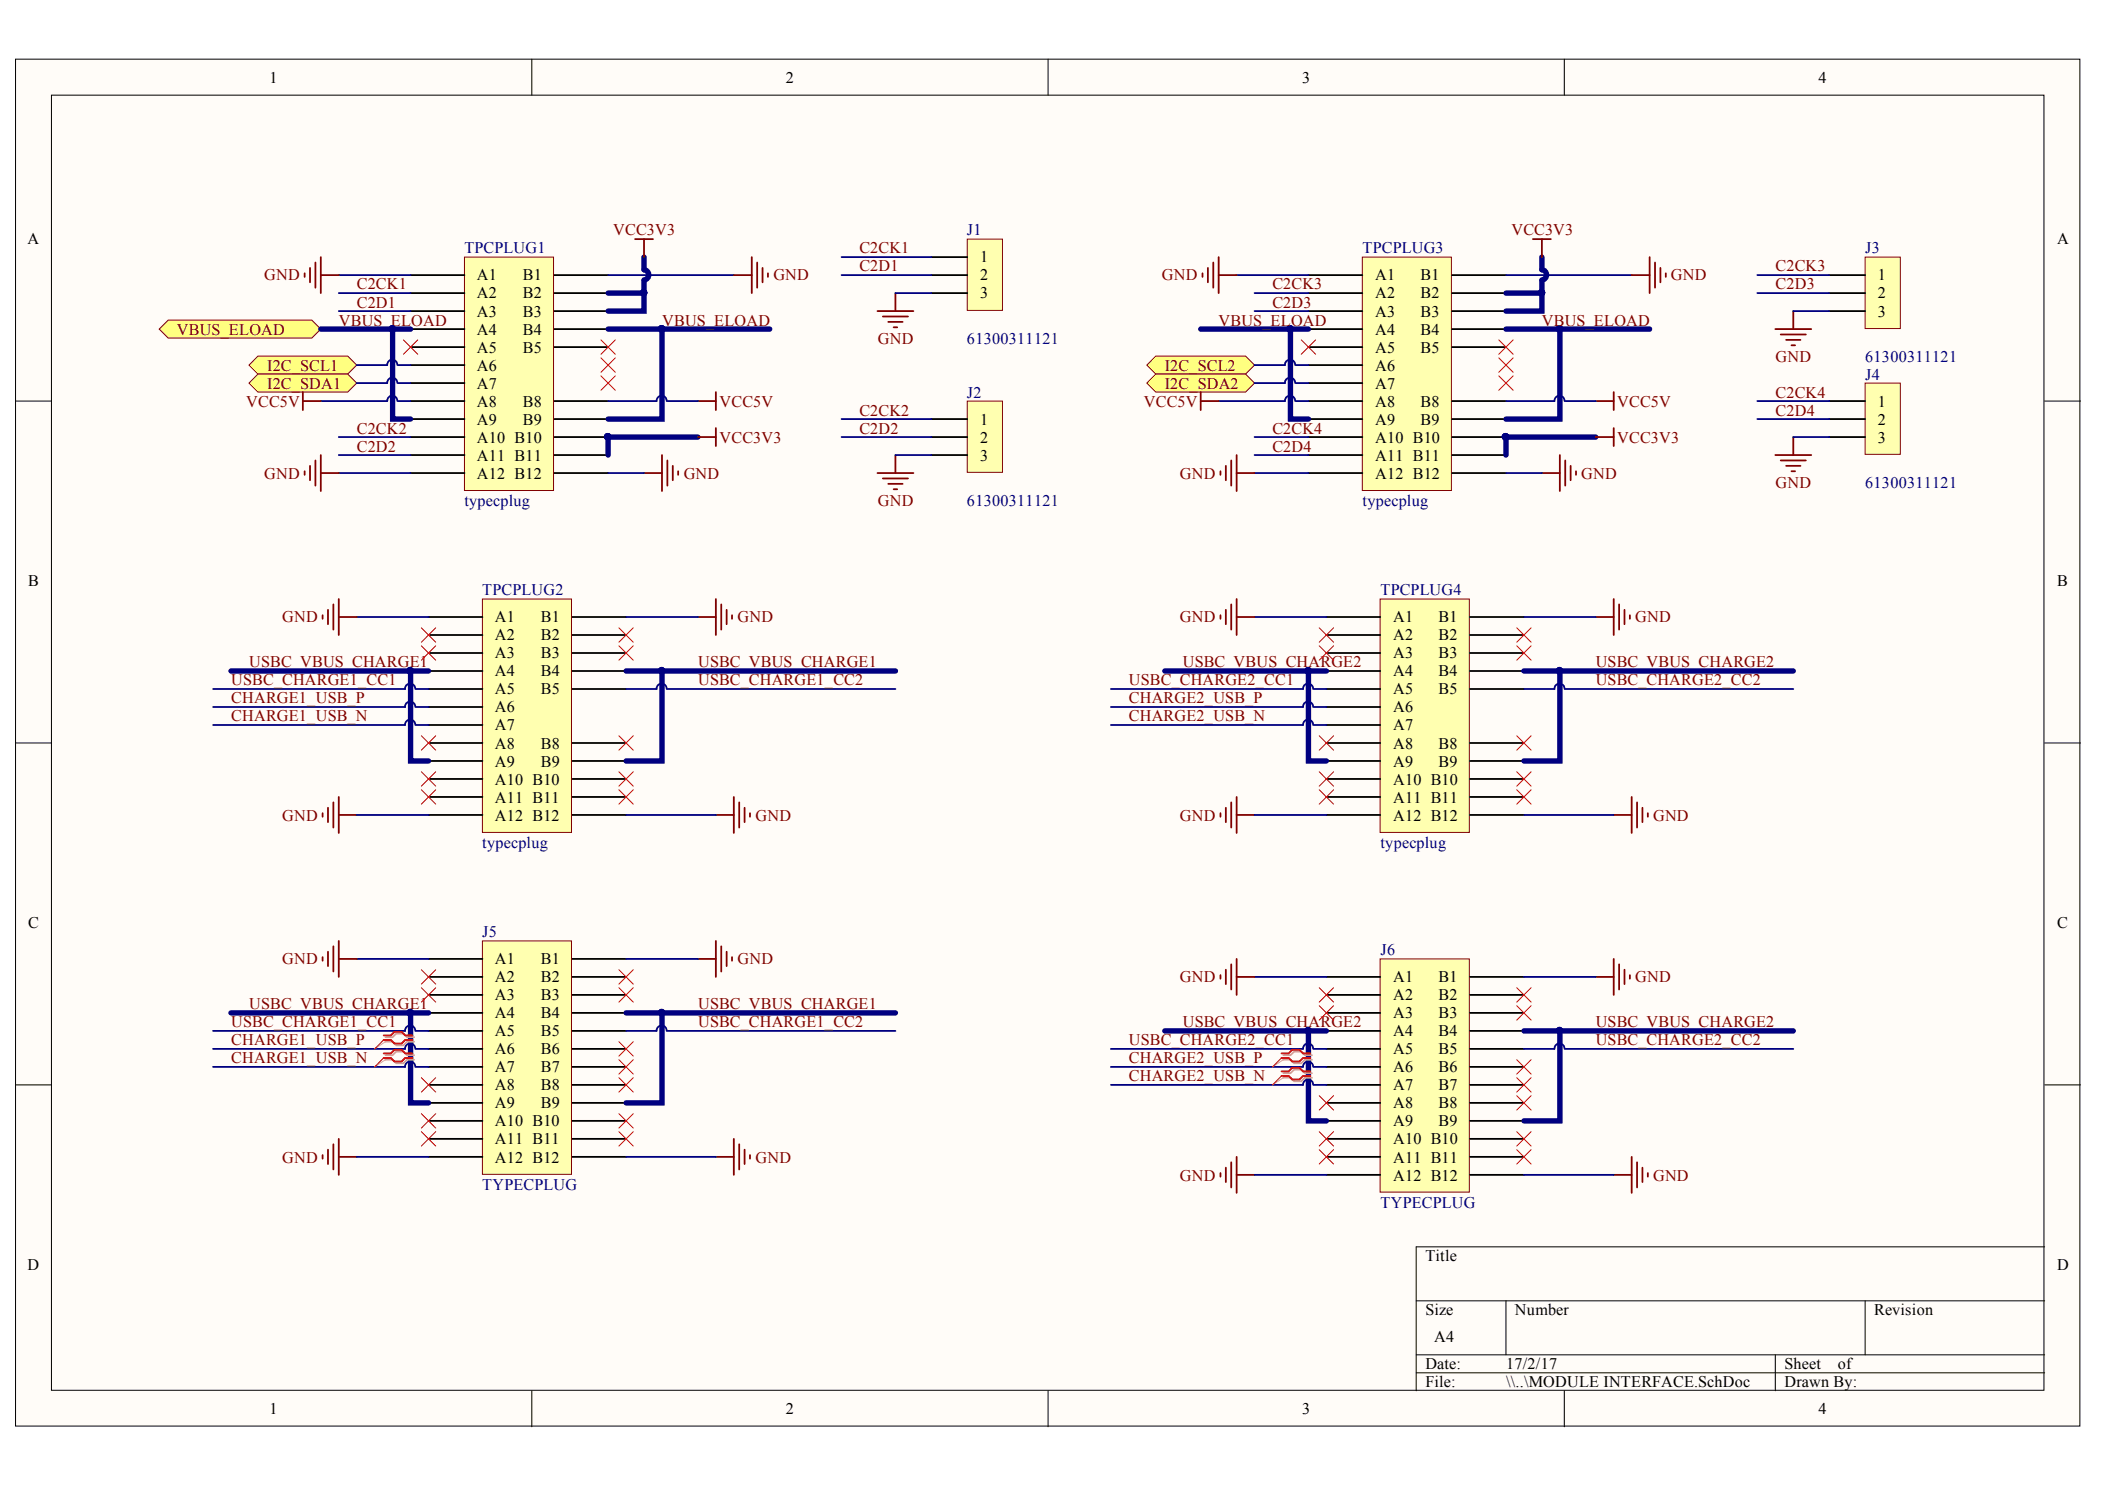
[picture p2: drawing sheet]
<svg xmlns="http://www.w3.org/2000/svg" width="297mm" height="210mm" viewBox="0 0 297 210" stroke-linecap="round" stroke-linejoin="round" font-family="sans-serif">
<g fill="#fffcf8" stroke="#000" stroke-width=".14">
<path d="M2.2 8.3h291.3v192.9h-291.3z"/>
<path d="M7.3 13.4h281.1v182.7h-281.1z"/>
</g>
<g fill="none" stroke="#000" stroke-width=".14">
<path d="M75 8.3v5.1M147.9 8.3v5.1M220.7 8.3v5.1M2.2 56.6h5.1M288.5 56.6h5.1M2.2 104.8h5.1M288.5 104.8h5.1M2.2 153h5.1M288.5 153h5.1M288.5 175.9h-88.7v20.3M75 196.2v5.1M147.9 196.2v5.1"/>
<path d="M199.8 183.5h88.7M199.8 191.1h88.7M199.8 193.7h88.7M212.5 183.5v7.6M220.7 196.2v5.1M250.5 191.1v5.1M263.2 183.5v7.6"/>
</g>
<path d="M65.5 36.3h12.6v32.9h-12.6z" fill="#ffffb0" stroke="#800000" stroke-width=".14"/>
<g fill="none" stroke="#000" stroke-width=".25">
<path d="M57.9 38.8h7.6M78.2 38.8h7.6M57.9 41.3h7.6M57.9 43.9h7.6M57.9 46.4h7.6M57.9 49h7.6M57.9 51.5h7.6M57.9 54h7.6M57.9 56.6h7.6M57.9 59.1h7.6M78.2 41.3h7.6M78.2 43.9h7.6"/>
<path d="M78.2 46.4h7.6M78.2 49h7.6M78.2 56.6h7.6M78.2 59.1h7.6M57.9 61.7h7.6M57.9 64.2h7.6M57.9 66.7h7.6M78.2 61.7h7.6M78.2 64.2h7.6M78.2 66.7h7.6"/>
</g>
<circle cx="85.8" cy="61.6" r=".46" fill="#000080" stroke="#000080" stroke-width=".14"/>
<path d="M68.1 84.5h12.5v32.9h-12.5z" fill="#ffffb0" stroke="#800000" stroke-width=".14"/>
<g fill="none" stroke="#000" stroke-width=".25">
<path d="M60.5 87h7.6M60.5 89.6h7.6M60.5 92.1h7.6M60.5 94.7h7.6M60.5 97.2h7.6M60.5 99.7h7.6M80.7 87h7.6M80.7 89.6h7.6M80.7 92.1h7.6M80.7 94.7h7.6M80.7 97.2h7.6M60.5 102.3h7.6"/>
<path d="M60.5 104.8h7.6M60.5 107.3h7.6M60.5 109.9h7.6M60.5 112.4h7.6M60.5 115h7.6M80.7 104.8h7.6M80.7 107.3h7.6M80.7 109.9h7.6M80.7 112.4h7.6M80.7 115h7.6"/>
</g>
<g fill="none" stroke="#800000" stroke-width=".25">
<path d="M43 38.6v.5M43.7 37.8v2M44.5 37v3.6M45.3 36.3v5M45.3 38.8h2.5M103.6 38.8h2.5M106.1 36.3v5M106.8 37v3.6M107.6 37.8v2M108.4 38.6v.5M43 66.5v.5M43.7 65.7v2"/>
<path d="M44.5 65v3.5M45.3 66.7h2.5M45.3 64.2v5.1M90.9 66.7h2.5M93.4 64.2v5.1M94.2 65v3.5M94.9 65.7v2M95.7 66.5v.5M45.5 86.8v.5M46.3 86v2.1M47 85.3v3.5M47.8 84.5v5.1"/>
<path d="M47.8 87h2.5M98.5 87h2.5M101 84.5v5.1M101.8 85.3v3.5M102.5 86v2.1M103.3 86.8v.5M45.5 114.7v.5M46.3 113.9v2.1M47 113.2v3.5M47.8 112.4v5.1M47.8 115h2.5M101 115h2.6"/>
<path d="M103.6 112.4v5.1M104.3 113.2v3.5M105.1 113.9v2.1M105.8 114.7v.5"/>
</g>
<path d="M55.4 46.4v12.7h2.5M93.4 46.4v12.7h-7.6M57.9 94.7v12.6h2.6M93.4 94.7v12.6h-5.1" fill="none" stroke="#000080" stroke-width=".76"/>
<g fill="#000080" stroke="#000080" stroke-width=".14">
<circle cx="57.9" cy="94.6" r=".47"/>
<circle cx="93.4" cy="94.6" r=".46"/>
<circle cx="93.4" cy="46.4" r=".46"/>
<circle cx="55.3" cy="46.4" r=".46"/>
</g>
<g fill="none" stroke="#f00" stroke-width=".14">
<path d="M59.5 88.6l2 2M59.5 91.1l2 2M61.5 88.6l-2 2M61.5 91.1l-2 2M87.3 91.1l2.1 2M87.3 88.6l2.1 2M89.4 91.1l-2.1 2M89.4 88.6l-2.1 2M59.5 103.8l2 2M59.5 111.4l2 2M59.5 108.9l2 2M61.5 103.8l-2 2"/>
<path d="M61.5 111.4l-2 2M61.5 108.9l-2 2M87.3 111.4l2.1 2M87.3 108.9l2.1 2M87.3 103.8l2.1 2M89.4 111.4l-2.1 2M89.4 108.9l-2.1 2M89.4 103.8l-2.1 2"/>
</g>
<path d="M47.8 38.8h10.1M85.8 38.8h17.8M47.8 66.7h10.1M85.8 66.7h5.1M50.3 87h10.2M88.3 87h10.2M50.3 115h10.2M88.3 115h12.7" fill="none" stroke="#000080" stroke-width=".25"/>
<g fill="#ffff80" stroke="#800000" stroke-width=".14">
<path d="M36.4 50.2h12.7l1.2 1.3-1.2 1.3h-12.7l-1.3-1.3z" fill-rule="evenodd"/>
<path d="M36.4 52.8h12.7l1.2 1.2-1.2 1.3h-12.7l-1.3-1.3z" fill-rule="evenodd"/>
</g>
<g fill="none" stroke="#000080" stroke-width=".25">
<path d="M47.8 41.3h10.1M47.8 43.9h10.1M56.1 51.5a.71 .71 0 0 0-.7-.8 .71 .71 0 0 0-.8 .8h-4.3M56.1 54a.71 .71 0 0 0-.7-.7 .71 .71 0 0 0-.8 .7h-4.3M56.1 56.6a.71 .71 0 0 0-.7-.8 .71 .71 0 0 0-.8 .8h-9.3M56.2 51.5h1.7M56.2 54h1.7M56.2 56.6h1.7M94.1 56.6a.71 .71 0 0 0-.7-.8 .71 .71 0 0 0-.7 .8h-6.9M94.2 56.6h4.3M47.8 61.7h10.1M47.8 64.2h10.1"/>
<path d="M30.1 97.2h27.1M30.1 99.7h27.1M58.6 97.2a.72 .72 0 0 0-.7-.8 .72 .72 0 0 0-.7 .8M58.6 99.7a.72 .72 0 0 0-.7-.7 .72 .72 0 0 0-.7 .7M58.7 97.2h1.8M58.7 99.7h1.8M94.1 97.2a.71 .71 0 0 0-.7-.8 .71 .71 0 0 0-.7 .8h-4.4M94.2 97.2h32.2M30.1 102.3h27.1M58.6 102.3a.72 .72 0 0 0-.7-.8 .72 .72 0 0 0-.7 .8M58.7 102.3h1.8"/>
</g>
<path d="M56.9 47.9l2.1 2.1M59 47.9l-2.1 2.1M84.8 53l2 2.1M84.8 50.5l2 2M84.8 47.9l2 2.1M86.8 53l-2 2.1M86.8 50.5l-2 2M86.8 47.9l-2 2.1" fill="none" stroke="#f00" stroke-width=".14"/>
<path d="M90.9 38a.72 .72 0 0 1 .6 .8 .72 .72 0 0 1-.6 .7M90.9 36.3v1.7M90.9 39.6v1.7M85.8 41.3h5.1v2.6h-5.1M98.5 61.7h-12.7v2.5M88.3 94.7h38.1" fill="none" stroke="#000080" stroke-width=".76"/>
<g fill="#000080" stroke="#000080" stroke-width=".14">
<circle cx="90.8" cy="41.3" r=".46"/>
<circle cx="85.8" cy="61.6" r=".46"/>
<circle cx="93.4" cy="94.6" r=".46"/>
</g>
<path d="M89.6 33.7h2.5M90.9 33.7v2.6M42.7 56.6h2.6M42.7 55.3v2.5M98.5 56.6h2.5M101 55.3v2.5M98.5 61.7h2.5M101 60.4v2.5" fill="none" stroke="#800000" stroke-width=".25"/>
<path d="M192.2 36.3h12.6v32.9h-12.6z" fill="#ffffb0" stroke="#800000" stroke-width=".14"/>
<g fill="none" stroke="#000" stroke-width=".25">
<path d="M184.6 38.8h7.6M204.9 38.8h7.6M184.6 41.3h7.6M184.6 43.9h7.6M184.6 46.4h7.6M184.6 49h7.6M184.6 51.5h7.6M184.6 54h7.6M184.6 56.6h7.6M184.6 59.1h7.6M204.9 41.3h7.6M204.9 43.9h7.6"/>
<path d="M204.9 46.4h7.6M204.9 49h7.6M204.9 56.6h7.6M204.9 59.1h7.6M184.6 61.7h7.6M184.6 64.2h7.6M184.6 66.7h7.6M204.9 61.7h7.6M204.9 64.2h7.6M204.9 66.7h7.6"/>
</g>
<circle cx="212.4" cy="61.6" r=".47" fill="#000080" stroke="#000080" stroke-width=".14"/>
<path d="M194.7 84.5h12.6v32.9h-12.6z" fill="#ffffb0" stroke="#800000" stroke-width=".14"/>
<g fill="none" stroke="#000" stroke-width=".25">
<path d="M187.2 87h7.6M187.2 89.6h7.6M187.2 92.1h7.6M187.2 94.7h7.6M187.2 97.2h7.6M187.2 99.7h7.6M207.4 87h7.6M207.4 89.6h7.6M207.4 92.1h7.6M207.4 94.7h7.6M207.4 97.2h7.6M187.2 102.3h7.6"/>
<path d="M187.2 104.8h7.6M187.2 107.3h7.6M187.2 109.9h7.6M187.2 112.4h7.6M187.2 115h7.6M207.4 104.8h7.6M207.4 107.3h7.6M207.4 109.9h7.6M207.4 112.4h7.6M207.4 115h7.6"/>
</g>
<g fill="none" stroke="#800000" stroke-width=".25">
<path d="M169.7 38.6v.5M170.4 37.8v2M171.2 37v3.6M172 38.8h2.5M172 36.3v5M230.2 38.8h2.6M232.8 36.3v5M233.5 37v3.6M234.3 37.8v2M235.1 38.6v.5M172.2 66.5v.5M173 65.7v2"/>
<path d="M173.7 65v3.5M174.5 66.7h2.5M174.5 64.2v5.1M217.6 66.7h2.5M220.1 64.2v5.1M220.9 65v3.5M221.6 65.7v2M222.4 66.5v.5M172.2 86.8v.5M173 86v2.1M173.7 85.3v3.5M174.5 84.5v5.1"/>
<path d="M174.5 87h2.5M225.2 87h2.5M227.7 84.5v5.1M228.5 85.3v3.5M229.2 86v2.1M230 86.8v.5M172.2 114.7v.5M173 113.9v2.1M173.7 113.2v3.5M174.5 112.4v5.1M174.5 115h2.5M227.7 115h2.5"/>
<path d="M230.2 112.4v5.1M231 113.2v3.5M231.8 113.9v2.1M232.5 114.7v.5"/>
</g>
<path d="M182.1 46.4v12.7h2.5M220.1 46.4v12.7h-7.6M184.6 94.7v12.6h2.6M220.1 94.7v12.6h-5.1" fill="none" stroke="#000080" stroke-width=".76"/>
<g fill="#000080" stroke="#000080" stroke-width=".14">
<circle cx="184.6" cy="94.6" r=".46"/>
<circle cx="220.1" cy="94.6" r=".46"/>
<circle cx="220.1" cy="46.4" r=".46"/>
<circle cx="182" cy="46.4" r=".47"/>
</g>
<g fill="none" stroke="#f00" stroke-width=".14">
<path d="M186.2 88.6l2 2M186.2 91.1l2 2M188.2 88.6l-2 2M188.2 91.1l-2 2M214 91.1l2.1 2M214 88.6l2.1 2M216.1 91.1l-2.1 2M216.1 88.6l-2.1 2M186.2 103.8l2 2M186.2 111.4l2 2M186.2 108.9l2 2M188.2 103.8l-2 2"/>
<path d="M188.2 111.4l-2 2M188.2 108.9l-2 2M214 111.4l2.1 2M214 108.9l2.1 2M214 103.8l2.1 2M216.1 111.4l-2.1 2M216.1 108.9l-2.1 2M216.1 103.8l-2.1 2"/>
</g>
<path d="M174.5 38.8h10.1M212.5 38.8h17.7M177 66.7h7.6M212.5 66.7h5.1M177 87h10.2M215 87h10.2M177 115h10.2M215 115h12.7" fill="none" stroke="#000080" stroke-width=".25"/>
<g fill="#ffff80" stroke="#800000" stroke-width=".14">
<path d="M163.1 50.2h12.7l1.2 1.3-1.2 1.3h-12.7l-1.3-1.3z" fill-rule="evenodd"/>
<path d="M163.1 52.8h12.7l1.2 1.2-1.2 1.3h-12.7l-1.3-1.3z" fill-rule="evenodd"/>
</g>
<g fill="none" stroke="#000080" stroke-width=".25">
<path d="M177 41.3h7.6M177 43.9h7.6M182.8 51.5a.72 .72 0 0 0-.8-.8 .72 .72 0 0 0-.7 .8h-4.3M182.8 54a.72 .72 0 0 0-.8-.7 .72 .72 0 0 0-.7 .7h-4.3M182.8 56.6a.72 .72 0 0 0-.8-.8 .72 .72 0 0 0-.7 .8h-9.3M182.9 51.5h1.7M182.9 54h1.7M182.9 56.6h1.7M220.8 56.6a.71 .71 0 0 0-.7-.8 .71 .71 0 0 0-.7 .8h-6.9M220.9 56.6h4.3M177 61.7h7.6M177 64.2h7.6"/>
<path d="M220.8 97.2a.71 .71 0 0 0-.7-.8 .71 .71 0 0 0-.7 .8h-4.4M220.9 97.2h32.2"/>
</g>
<path d="M183.6 47.9l2 2.1M185.6 47.9l-2 2.1M211.5 53l2 2.1M211.5 50.5l2 2M211.5 47.9l2 2.1M213.5 53l-2 2.1M213.5 50.5l-2 2M213.5 47.9l-2 2.1" fill="none" stroke="#f00" stroke-width=".14"/>
<path d="M217.6 38a.72 .72 0 0 1 .6 .8 .72 .72 0 0 1-.6 .7M217.6 36.3v1.7M217.6 39.6v1.7M212.5 41.3h5.1v2.6h-5.1M225.2 61.7h-12.7v2.5M215 94.7h38.1" fill="none" stroke="#000080" stroke-width=".76"/>
<g fill="#000080" stroke="#000080" stroke-width=".14">
<circle cx="217.5" cy="41.3" r=".46"/>
<circle cx="212.4" cy="61.6" r=".47"/>
<circle cx="220.1" cy="94.6" r=".46"/>
</g>
<path d="M216.3 33.7h2.5M217.6 33.7v2.6M169.4 56.6h2.6M169.4 55.3v2.5M225.2 56.6h2.5M227.7 55.3v2.5M225.2 61.7h2.5M227.7 60.4v2.5" fill="none" stroke="#800000" stroke-width=".25"/>
<path d="M136.5 33.7h5v10.1h-5z" fill="#ffffb0" stroke="#800000" stroke-width=".14"/>
<path d="M131.4 36.3h5.1M131.4 38.8h5.1M131.4 41.3h5.1" fill="none" stroke="#000" stroke-width=".25"/>
<path d="M136.5 56.6h5v10h-5z" fill="#ffffb0" stroke="#800000" stroke-width=".14"/>
<path d="M131.4 59.1h5.1M131.4 61.7h5.1M131.4 64.2h5.1" fill="none" stroke="#000" stroke-width=".25"/>
<path d="M263.2 36.3h5v10h-5z" fill="#ffffb0" stroke="#800000" stroke-width=".14"/>
<path d="M258.1 38.8h5.1M258.1 41.3h5.1M258.1 43.9h5.1" fill="none" stroke="#000" stroke-width=".25"/>
<path d="M263.2 54h5v10.1h-5z" fill="#ffffb0" stroke="#800000" stroke-width=".14"/>
<path d="M258.1 56.6h5.1M258.1 59.1h5.1M258.1 61.7h5.1" fill="none" stroke="#000" stroke-width=".25"/>
<path d="M32.6 94.7h27.9M164.4 94.7h22.8" fill="none" stroke="#000080" stroke-width=".76"/>
<g fill="#000080" stroke="#000080" stroke-width=".14">
<circle cx="57.9" cy="94.6" r=".47"/>
<circle cx="184.6" cy="94.6" r=".46"/>
</g>
<g fill="none" stroke="#800000" stroke-width=".25">
<path d="M123.8 43.9h5.1M124.6 44.6h3.5M125.3 45.4h2.1M126.1 46.2h.5M126.4 41.3v2.6M250.5 46.4h5.1M251.3 47.2h3.5M252 47.9h2.1M252.8 48.7h.5M253.1 43.9v2.5M123.8 66.7h5.1M124.6 67.5h3.5"/>
<path d="M125.3 68.3h2.1M126.1 69h.5M126.4 64.2v2.5M250.5 64.2h5.1M251.3 65h3.5M252 65.7h2.1M252.8 66.5h.5M253.1 61.7v2.5"/>
</g>
<path d="M118.8 36.3h12.6M118.8 38.8h12.6M248 38.8h10.1M118.8 59.1h12.6M126.4 41.3h5M248 41.3h10.1M248 59.1h10.1M248 56.6h10.1M253.1 43.9h5M118.8 61.7h12.6M126.4 64.2h5M253.1 61.7h5" fill="none" stroke="#000080" stroke-width=".25"/>
<path d="M23.7 45.2h20.3l1.3 1.2-1.3 1.3h-20.3l-1.2-1.3z" fill-rule="evenodd" fill="#ffff80" stroke="#800000" stroke-width=".14"/>
<path d="M45.3 46.4h12.6M85.8 46.4h22.8M169.4 46.4h15.2M212.5 46.4h20.3" fill="none" stroke="#000080" stroke-width=".76"/>
<g fill="#000080" stroke="#000080" stroke-width=".14">
<circle cx="55.3" cy="46.4" r=".46"/>
<circle cx="93.4" cy="46.4" r=".46"/>
<circle cx="182" cy="46.4" r=".47"/>
<circle cx="220.1" cy="46.4" r=".46"/>
</g>
<path d="M68.1 132.7h12.5v33h-12.5z" fill="#ffffb0" stroke="#800000" stroke-width=".14"/>
<g fill="none" stroke="#000" stroke-width=".25">
<path d="M60.5 135.3h7.6M60.5 137.8h7.6M80.7 135.3h7.6M80.7 137.8h7.6M60.5 140.3h7.6M60.5 142.9h7.6M60.5 145.4h7.6M60.5 148h7.6M60.5 150.5h7.6M60.5 153h7.6M60.5 155.6h7.6M60.5 158.1h7.6"/>
<path d="M80.7 140.3h7.6M80.7 142.9h7.6M80.7 145.4h7.6M80.7 148h7.6M80.7 150.5h7.6M80.7 153h7.6M80.7 155.6h7.6M80.7 158.1h7.6M60.5 160.7h7.6M60.5 163.2h7.6M80.7 160.7h7.6M80.7 163.2h7.6"/>
</g>
<path d="M194.7 135.3h12.6v32.9h-12.6z" fill="#ffffb0" stroke="#800000" stroke-width=".14"/>
<g fill="none" stroke="#000" stroke-width=".25">
<path d="M187.2 137.8h7.6M207.4 137.8h7.6M187.2 140.3h7.6M187.2 142.9h7.6M187.2 145.4h7.6M187.2 148h7.6M187.2 150.5h7.6M187.2 153h7.6M187.2 155.6h7.6M187.2 158.1h7.6M207.4 140.3h7.6M207.4 142.9h7.6"/>
<path d="M207.4 145.4h7.6M207.4 148h7.6M207.4 150.5h7.6M207.4 153h7.6M207.4 155.6h7.6M207.4 158.1h7.6M187.2 160.7h7.6M187.2 163.2h7.6M187.2 165.7h7.6M207.4 160.7h7.6M207.4 163.2h7.6M207.4 165.7h7.6"/>
</g>
<g fill="none" stroke="#000080" stroke-width=".25">
<path d="M185.3 97.2a.71 .71 0 0 0-.7-.8 .71 .71 0 0 0-.7 .8h-27.1M185.3 99.7a.71 .71 0 0 0-.7-.7 .71 .71 0 0 0-.7 .7h-27.1M185.4 97.2h1.8M185.4 99.7h1.8M185.3 102.3a.71 .71 0 0 0-.7-.8 .71 .71 0 0 0-.7 .8h-27.1M185.4 102.3h1.8M50.3 135.3h10.2M88.3 135.3h10.2M177 137.8h10.2M215 137.8h10.2M30.1 145.4h27.1M30.1 148h27.1"/>
<path d="M30.1 150.5h27.1M58.6 145.4a.72 .72 0 0 0-.7-.7 .72 .72 0 0 0-.7 .7M58.6 148a.72 .72 0 0 0-.7-.8 .72 .72 0 0 0-.7 .8M58.6 150.5a.72 .72 0 0 0-.7-.8 .72 .72 0 0 0-.7 .8M58.7 145.4h1.8M58.7 148h1.8M58.7 150.5h1.8M94.1 145.4a.71 .71 0 0 0-.7-.7 .71 .71 0 0 0-.7 .7h-4.4M94.2 145.4h32.2M185.3 148a.71 .71 0 0 0-.7-.8 .71 .71 0 0 0-.7 .8h-27.1M185.3 153a.71 .71 0 0 0-.7-.7 .71 .71 0 0 0-.7 .7h-27.1M185.3 150.5a.71 .71 0 0 0-.7-.8 .71 .71 0 0 0-.7 .8h-27.1"/>
<path d="M185.4 148h1.8M185.4 150.5h1.8M185.4 153h1.8M220.8 148a.71 .71 0 0 0-.7-.8 .71 .71 0 0 0-.7 .8h-4.4M220.9 148h32.2M50.3 163.2h10.2M88.3 163.2h12.7M177 165.7h10.2M215 165.7h12.7"/>
</g>
<path d="M32.6 142.9h27.9M57.9 142.9v12.7h2.6M88.3 142.9h38.1M93.4 142.9v12.7h-5.1M164.4 145.4h22.8M184.6 145.4v12.7h2.6M215 145.4h38.1M220.1 145.4v12.7h-5.1" fill="none" stroke="#000080" stroke-width=".76"/>
<g fill="#000080" stroke="#000080" stroke-width=".14">
<circle cx="57.9" cy="142.8" r=".47"/>
<circle cx="93.4" cy="142.8" r=".46"/>
<circle cx="184.6" cy="145.4" r=".46"/>
<circle cx="220.1" cy="145.4" r=".46"/>
</g>
<g fill="none" stroke="#f00" stroke-width=".14">
<path d="M59.5 136.8l2 2M59.5 139.3l2 2.1M61.5 136.8l-2 2M61.5 139.3l-2 2.1M87.3 139.3l2.1 2.1M87.3 136.8l2.1 2M89.4 139.3l-2.1 2.1M89.4 136.8l-2.1 2M186.2 139.3l2 2.1M188.2 139.3l-2 2.1M214 139.3l2.1 2.1M216.1 139.3l-2.1 2.1"/>
<path d="M54.1 146.7l-1.2 1.3M54.1 149.2l-1.2 1.3M59.5 152l2 2.1M59.5 159.6l2 2.1M59.5 157.1l2 2M61.5 152l-2 2.1M61.5 159.6l-2 2.1M61.5 157.1l-2 2M87.3 159.6l2.1 2.1M87.3 157.1l2.1 2M87.3 152l2.1 2.1M87.3 146.9l2.1 2.1"/>
<path d="M87.3 149.5l2.1 2M89.4 159.6l-2.1 2.1M89.4 157.1l-2.1 2M89.4 152l-2.1 2.1M89.4 146.9l-2.1 2.1M89.4 149.5l-2.1 2M180.8 149.2l-1.2 1.3M180.8 151.8l-1.2 1.2M186.2 141.9l2 2M186.2 154.6l2 2M186.2 159.6l2 2.1M188.2 141.9l-2 2"/>
<path d="M188.2 154.6l-2 2M188.2 159.6l-2 2.1M214 159.6l2.1 2.1M214 154.6l2.1 2M214 141.9l2.1 2M214 149.5l2.1 2M214 152l2.1 2.1M216.1 159.6l-2.1 2.1M216.1 154.6l-2.1 2M216.1 141.9l-2.1 2M216.1 149.5l-2.1 2M216.1 152l-2.1 2.1"/>
<path d="M186.2 162.2l2 2M188.2 162.2l-2 2M214 162.2l2.1 2M216.1 162.2l-2.1 2"/>
</g>
<g fill="none" stroke="#800000" stroke-width=".25">
<path d="M45.5 135v.5M46.3 134.3v2M47 133.5v3.5M47.8 132.7v5.1M47.8 135.3h2.5M98.5 135.3h2.5M101 132.7v5.1M101.8 133.5v3.5M102.5 134.3v2M103.3 135v.5M172.2 137.6v.5M173 136.8v2"/>
<path d="M173.7 136v3.6M174.5 135.3v5M174.5 137.8h2.5M225.2 137.8h2.5M227.7 135.3v5M228.5 136v3.6M229.2 136.8v2M230 137.6v.5M45.5 162.9v.5M46.3 162.2v2M47 161.4v3.6M47.8 160.7v5"/>
<path d="M47.8 163.2h2.5M101 163.2h2.6M103.6 160.7v5M104.3 161.4v3.6M105.1 162.2v2M105.8 162.9v.5M172.2 165.5v.5M173 164.7v2M173.7 164v3.5M174.5 163.2v5.1M174.5 165.7h2.5M227.7 165.7h2.5"/>
<path d="M230.2 163.2v5.1M231 164v3.5M231.8 164.7v2M232.5 165.5v.5"/>
</g>
<path d="M54.4 146.3h1l.5-.5h1l.5 .5h1M54.4 146.9h1l.5 .6h1l.5-.6h1M54.4 148.9h1l.5-.6h1l.5 .6h1M54.4 149.5h1l.5 .5h1l.5-.5h1M181.1 148.9h1l.5-.6h1l.5 .6h1M181.1 149.5h1l.5 .5h1l.5-.5h1M181.1 151.4h1l.5-.5h1l.5 .5h1M181.1 152h1l.5 .5h1l.5-.5h1" fill="none" stroke="#d0a19e" stroke-width=".25"/>
<path d="M54.4 146.9l-1.5 1.1M54.4 149.5l-1.5 1M181.1 149.5l-1.5 1M181.1 152l-1.5 1" fill="none" stroke="#d0a19e" stroke-width=".14"/>
<path d="M54.1 146.1h1.1l.5-.5h1l.5 .5h1M54.1 146.7h1.1l.5 .5h1l.5-.5h1M54.1 148.6h1.1l.5-.5h1l.5 .5h1M54.1 149.2h1.1l.5 .5h1l.5-.5h1M180.8 148.6h1l.6-.5h1l.5 .5h1M180.8 149.2h1l.6 .5h1l.5-.5h1M180.8 151.1h1l.6-.5h1l.5 .5h1M180.8 151.8h1l.6 .5h1l.5-.5h1" fill="none" stroke="#f00" stroke-width=".25"/>
<g font-size="2.3">
<text x="38" y="11.7">1</text>
<text x="110.9" y="11.7">2</text>
<text x="183.8" y="11.7">3</text>
<text x="256.6" y="11.7">4</text>
<text x="3.9" y="34.5">A</text>
<text x="290.3" y="34.5">A</text>
<text x="67.3" y="39.5">A1</text>
<text x="73.8" y="39.5">B1</text>
<text x="138.3" y="37">1</text>
<text x="138.3" y="39.5">2</text>
<text x="194" y="39.5">A1</text>
<text x="200.5" y="39.5">B1</text>
<text x="265" y="39.5">1</text>
<text x="67.3" y="42.1">A2</text>
<text x="67.3" y="44.7">A3</text>
<text x="67.3" y="47.2">A4</text>
<text x="73.8" y="42.1">B2</text>
<text x="73.8" y="44.7">B3</text>
<text x="73.8" y="47.2">B4</text>
<text x="138.3" y="42.1">3</text>
<text x="194" y="42.1">A2</text>
<text x="194" y="44.7">A3</text>
<text x="194" y="47.2">A4</text>
<text x="200.5" y="42.1">B2</text>
<text x="200.5" y="44.7">B3</text>
<text x="200.5" y="47.2">B4</text>
<text x="265" y="42.1">2</text>
<text x="265" y="44.7">3</text>
<text x="67.3" y="49.8">A5</text>
<text x="67.3" y="52.3">A6</text>
<text x="73.8" y="49.8">B5</text>
<text x="194" y="49.8">A5</text>
<text x="194" y="52.3">A6</text>
<text x="200.5" y="49.8">B5</text>
<text x="67.3" y="54.8">A7</text>
<text x="67.3" y="57.4">A8</text>
<text x="67.3" y="59.9">A9</text>
<text x="73.8" y="57.4">B8</text>
<text x="73.8" y="59.9">B9</text>
<text x="138.3" y="59.9">1</text>
<text x="194" y="54.8">A7</text>
<text x="194" y="57.4">A8</text>
<text x="194" y="59.9">A9</text>
<text x="200.5" y="57.4">B8</text>
<text x="200.5" y="59.9">B9</text>
<text x="265" y="57.4">1</text>
<text x="265" y="59.9">2</text>
<text x="67.3" y="62.4">A10 B10</text>
<text x="67.3" y="65">A11 B11</text>
<text x="138.3" y="62.4">2</text>
<text x="138.3" y="65">3</text>
<text x="194" y="62.4">A10 B10</text>
<text x="194" y="65">A11 B11</text>
<text x="265" y="62.4">3</text>
<text x="67.3" y="67.5">A12 B12</text>
<text x="194" y="67.5">A12 B12</text>
<text x="4" y="82.7">B</text>
<text x="290.3" y="82.7">B</text>
<text x="69.8" y="87.8">A1</text>
<text x="76.3" y="87.8">B1</text>
<text x="196.6" y="87.8">A1</text>
<text x="203" y="87.8">B1</text>
<text x="69.8" y="90.3">A2</text>
<text x="69.8" y="92.9">A3</text>
<text x="69.8" y="95.4">A4</text>
<text x="76.3" y="90.3">B2</text>
<text x="76.3" y="92.9">B3</text>
<text x="76.3" y="95.4">B4</text>
<text x="196.6" y="90.3">A2</text>
<text x="196.6" y="92.9">A3</text>
<text x="196.6" y="95.4">A4</text>
<text x="203" y="90.3">B2</text>
<text x="203" y="92.9">B3</text>
<text x="203" y="95.4">B4</text>
<text x="69.8" y="97.9">A5</text>
<text x="69.8" y="100.5">A6</text>
<text x="76.3" y="97.9">B5</text>
<text x="196.6" y="97.9">A5</text>
<text x="196.6" y="100.5">A6</text>
<text x="203" y="97.9">B5</text>
<text x="69.8" y="103">A7</text>
<text x="69.8" y="105.6">A8</text>
<text x="76.3" y="105.6">B8</text>
<text x="196.6" y="103">A7</text>
<text x="196.6" y="105.6">A8</text>
<text x="203" y="105.6">B8</text>
<text x="69.8" y="108.2">A9</text>
<text x="69.8" y="110.7">A10 B10</text>
<text x="69.8" y="113.2">A11 B11</text>
<text x="76.3" y="108.2">B9</text>
<text x="196.6" y="108.2">A9</text>
<text x="196.6" y="110.7">A10 B10</text>
<text x="196.6" y="113.2">A11 B11</text>
<text x="203" y="108.2">B9</text>
<text x="69.8" y="115.8">A12 B12</text>
<text x="196.6" y="115.8">A12 B12</text>
<text x="4" y="131">C</text>
<text x="290.3" y="131">C</text>
<text x="69.8" y="136">A1</text>
<text x="76.3" y="136">B1</text>
<text x="69.8" y="138.6">A2</text>
<text x="69.8" y="141.1">A3</text>
<text x="69.8" y="143.6">A4</text>
<text x="76.3" y="138.6">B2</text>
<text x="76.3" y="141.1">B3</text>
<text x="76.3" y="143.6">B4</text>
<text x="196.6" y="138.6">A1</text>
<text x="196.6" y="141.1">A2</text>
<text x="196.6" y="143.6">A3</text>
<text x="203" y="138.6">B1</text>
<text x="203" y="141.1">B2</text>
<text x="203" y="143.6">B3</text>
<text x="69.8" y="146.2">A5</text>
<text x="69.8" y="148.7">A6</text>
<text x="76.3" y="146.2">B5</text>
<text x="76.3" y="148.7">B6</text>
<text x="196.6" y="146.2">A4</text>
<text x="196.6" y="148.7">A5</text>
<text x="203" y="146.2">B4</text>
<text x="203" y="148.7">B5</text>
<text x="69.8" y="151.2">A7</text>
<text x="69.8" y="153.8">A8</text>
<text x="76.3" y="153.8">B8</text>
<text x="76.3" y="151.2">B7</text>
<text x="196.6" y="151.2">A6</text>
<text x="196.6" y="153.8">A7</text>
<text x="203" y="151.2">B6</text>
<text x="203" y="153.8">B7</text>
<text x="69.8" y="156.3">A9</text>
<text x="69.8" y="158.9">A10 B10</text>
<text x="69.8" y="161.4">A11 B11</text>
<text x="76.3" y="156.3">B9</text>
<text x="196.6" y="156.3">A8</text>
<text x="196.6" y="158.9">A9</text>
<text x="196.6" y="161.4">A10 B10</text>
<text x="203" y="156.3">B8</text>
<text x="203" y="158.9">B9</text>
<text x="69.8" y="164">A12 B12</text>
<text x="196.6" y="164">A11 B11</text>
<text x="196.6" y="166.5">A12 B12</text>
<text x="3.9" y="179.2">D</text>
<text x="201.1" y="177.9">Title</text>
<text x="290.3" y="179.2">D</text>
<text x="201.1" y="185.6">Size</text>
<text x="213.8" y="185.6">Number</text>
<text x="264.5" y="185.6">Revision</text>
<text x="202.4" y="189.4">A4</text>
<text x="201.1" y="193.2">Date:</text>
<text x="201.1" y="195.7">File:</text>
<text x="212.5" y="193.2">17/2/17</text>
<text x="212.5" y="195.7">\\..\MODULE INTERFACE.SchDoc</text>
<text x="251.8" y="193.2">Sheet</text>
<text x="251.8" y="195.7">Drawn By:</text>
<text x="259.4" y="193.2">of</text>
<text x="38" y="199.5">1</text>
<text x="110.9" y="199.5">2</text>
<text x="183.8" y="199.5">3</text>
<text x="256.6" y="199.5">4</text>
</g>
<g font-size="2.3" fill="#000080">
<text x="65.5" y="35.7">TPCPLUG1</text>
<text x="136.4" y="33.2">J1</text>
<text x="192.3" y="35.7">TPCPLUG3</text>
<text x="263.2" y="35.7">J3</text>
<text x="136.4" y="48.5">61300311121</text>
<text x="263.2" y="51">61300311121</text>
<text x="263.2" y="53.6">J4</text>
<text x="136.4" y="56.1">J2</text>
<text x="65.5" y="71.3">typecplug</text>
<text x="136.4" y="71.3">61300311121</text>
<text x="192.3" y="71.3">typecplug</text>
<text x="263.2" y="68.8">61300311121</text>
<text x="68.1" y="84">TPCPLUG2</text>
<text x="194.8" y="84">TPCPLUG4</text>
<text x="68.1" y="119.6">typecplug</text>
<text x="194.8" y="119.6">typecplug</text>
<text x="68.1" y="132.2">J5</text>
<text x="194.8" y="134.8">J6</text>
<text x="68.1" y="167.8">TYPECPLUG</text>
<text x="194.8" y="170.3">TYPECPLUG</text>
</g>
<g font-size="2.3" fill="#800000">
<text x="86.5" y="33.2">VCC3V3</text>
<text x="121.3" y="35.7">C2CK1</text>
<text x="213.3" y="33.2">VCC3V3</text>
<text x="37.3" y="39.5">GND</text>
<text x="50.3" y="40.8">C2CK1</text>
<text x="109.1" y="39.5">GND</text>
<text x="121.3" y="38.3">C2D1</text>
<text x="163.9" y="39.5">GND</text>
<text x="179.5" y="40.8">C2CK3</text>
<text x="235.8" y="39.5">GND</text>
<text x="250.6" y="38.3">C2CK3</text>
<text x="250.6" y="40.8">C2D3</text>
<text x="25" y="47.2">VBUS_ELOAD</text>
<text x="47.8" y="46">VBUS_ELOAD</text>
<text x="50.3" y="43.4">C2D1</text>
<text x="93.4" y="46">VBUS_ELOAD</text>
<text x="172" y="46">VBUS_ELOAD</text>
<text x="179.5" y="43.4">C2D3</text>
<text x="217.6" y="46">VBUS_ELOAD</text>
<text x="37.7" y="52.3">I2C_SCL1</text>
<text x="123.9" y="48.5">GND</text>
<text x="164.4" y="52.3">I2C_SCL2</text>
<text x="250.6" y="51">GND</text>
<text x="34.7" y="57.4">VCC5V</text>
<text x="37.7" y="54.8">I2C_SDA1</text>
<text x="101.5" y="57.4">VCC5V</text>
<text x="121.3" y="58.6">C2CK2</text>
<text x="161.4" y="57.4">VCC5V</text>
<text x="164.4" y="54.8">I2C_SDA2</text>
<text x="228.2" y="57.4">VCC5V</text>
<text x="250.6" y="56.1">C2CK4</text>
<text x="250.6" y="58.6">C2D4</text>
<text x="50.3" y="61.2">C2CK2</text>
<text x="50.3" y="63.7">C2D2</text>
<text x="101.5" y="62.4">VCC3V3</text>
<text x="121.3" y="61.2">C2D2</text>
<text x="179.5" y="61.2">C2CK4</text>
<text x="179.5" y="63.7">C2D4</text>
<text x="228.2" y="62.4">VCC3V3</text>
<text x="37.3" y="67.5">GND</text>
<text x="96.5" y="67.5">GND</text>
<text x="123.9" y="71.3">GND</text>
<text x="166.5" y="67.5">GND</text>
<text x="223.1" y="67.5">GND</text>
<text x="250.6" y="68.8">GND</text>
<text x="39.8" y="87.8">GND</text>
<text x="104.1" y="87.8">GND</text>
<text x="166.5" y="87.8">GND</text>
<text x="230.7" y="87.8">GND</text>
<text x="35.2" y="94.1">USBC_VBUS_CHARGE1</text>
<text x="98.5" y="94.1">USBC_VBUS_CHARGE1</text>
<text x="166.9" y="94.1">USBC_VBUS_CHARGE2</text>
<text x="225.2" y="94.1">USBC_VBUS_CHARGE2</text>
<text x="32.6" y="96.7">USBC_CHARGE1_CC1</text>
<text x="32.6" y="99.2">CHARGE1_USB_P</text>
<text x="32.6" y="101.7">CHARGE1_USB_N</text>
<text x="98.5" y="96.7">USBC_CHARGE1_CC2</text>
<text x="159.3" y="96.7">USBC_CHARGE2_CC1</text>
<text x="159.3" y="99.2">CHARGE2_USB_P</text>
<text x="159.3" y="101.7">CHARGE2_USB_N</text>
<text x="225.2" y="96.7">USBC_CHARGE2_CC2</text>
<text x="39.8" y="115.8">GND</text>
<text x="106.6" y="115.8">GND</text>
<text x="166.5" y="115.8">GND</text>
<text x="233.3" y="115.8">GND</text>
<text x="39.8" y="136">GND</text>
<text x="104.1" y="136">GND</text>
<text x="35.2" y="142.4">USBC_VBUS_CHARGE1</text>
<text x="98.5" y="142.4">USBC_VBUS_CHARGE1</text>
<text x="166.5" y="138.6">GND</text>
<text x="230.7" y="138.6">GND</text>
<text x="32.6" y="144.9">USBC_CHARGE1_CC1</text>
<text x="32.6" y="147.4">CHARGE1_USB_P</text>
<text x="32.6" y="150">CHARGE1_USB_N</text>
<text x="98.5" y="144.9">USBC_CHARGE1_CC2</text>
<text x="159.3" y="147.4">USBC_CHARGE2_CC1</text>
<text x="159.3" y="150">CHARGE2_USB_P</text>
<text x="166.9" y="144.9">USBC_VBUS_CHARGE2</text>
<text x="225.2" y="144.9">USBC_VBUS_CHARGE2</text>
<text x="225.2" y="147.4">USBC_CHARGE2_CC2</text>
<text x="159.3" y="152.5">CHARGE2_USB_N</text>
<text x="39.8" y="164">GND</text>
<text x="106.6" y="164">GND</text>
<text x="166.5" y="166.5">GND</text>
<text x="233.3" y="166.5">GND</text>
</g>
</svg>
